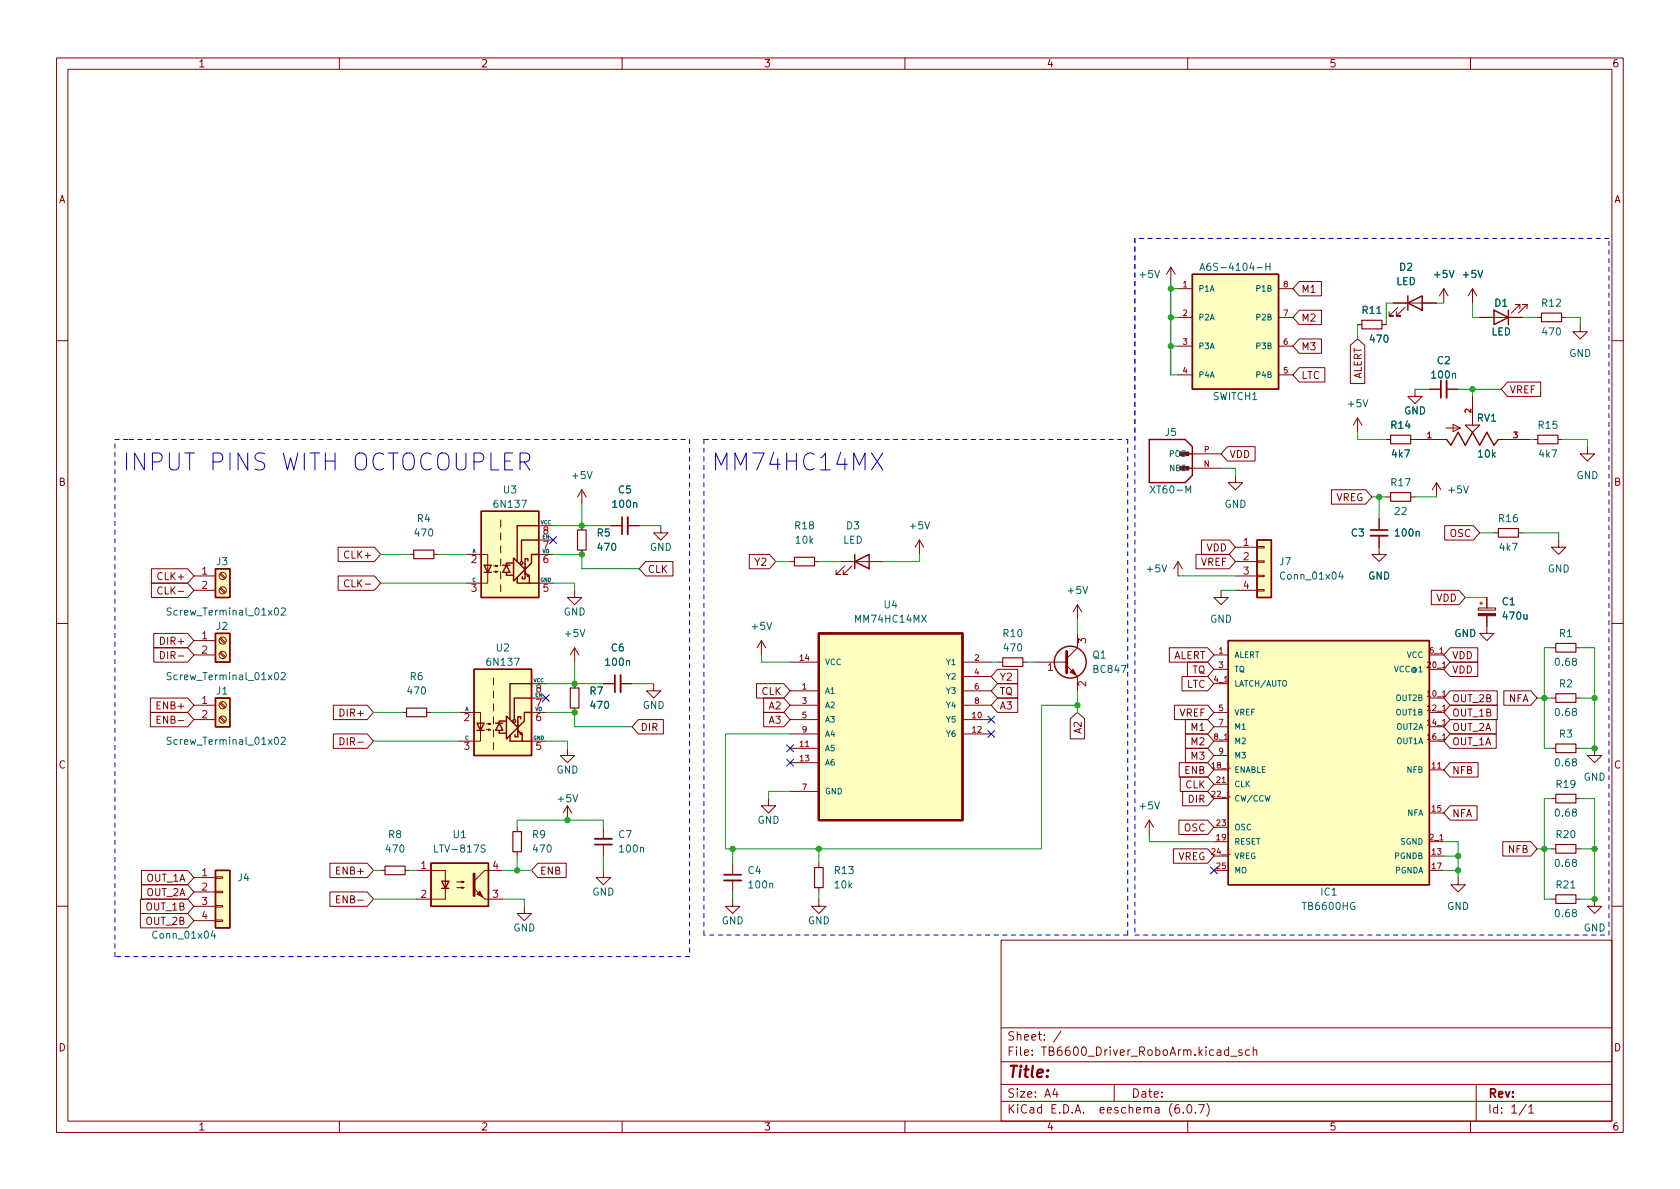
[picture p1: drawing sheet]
<svg xmlns="http://www.w3.org/2000/svg" width="297mm" height="210mm" viewBox="0 0 297 210" stroke-linecap="round" stroke-linejoin="round" font-family="sans-serif">
<g fill="none" stroke="#840000" stroke-width=".18">
<path d="M10 10.2h277v190.1h-277zM12 12.2h273v186.1h-273zM60 10.2v2M110 10.2v2M160 10.2v2M210 10.2v2M260 10.2v2M207 47.2l-.8 1.3M207 47.2v2.6M207 47.2l.8 1.3M208.3 51h2.5M208.3 56.1h2.5"/>
<path d="M226.1 51h2.5M226.1 56.1h2.5M229.7 54.9h3.9v2.5h-3.9l-1.1-1.3zM229.7 59.9h3.9v2.6h-3.9l-1.1-1.3zM229.7 49.8h3.9v2.5h-3.9l-1.1-1.3zM240 57.4h.8M244.3 57.4h.8M246.4 53.6h7.6M247.1 54.4l-1.5 1.5h.8h-.8v-.8M248.4 54.4l-1.5 1.5h.7h-.7v-.8M255.3 51l-.8 1.3M255.3 51v2.6"/>
<path d="M255.3 51l.7 1.3M260.3 51v2.6M260.3 51l-.7 1.3M260.3 51l.8 1.3M261.6 56.1h7.6M268.7 54.6v-.8h-.7h.7l-1.5 1.6M270 54.6v-.8h-.8h.8l-1.5 1.6M271.8 56.1h.7M276.1 56.1h.8M279.4 57.4v1.3h1.3l-1.3 1.2-1.3-1.2h1.3M10 60.2h2M208.3 61.2h2.5"/>
<path d="M208.3 66.3h2.5M217 79h4.9v2.5h-4.9l-1.1-1.2zM226.1 61.2h2.5M226.1 66.3h2.5M229.7 65h4.5v2.6h-4.5l-1.1-1.3zM238.8 61l1.2-1.1 1.3 1.1v6.8h-2.5zM240 73.9l-.7 1.3M240 73.9v2.5M240 73.9l.8 1.3M245.1 77.7h.8M249.4 77.7h6.4M250.2 68.8v1.3h1.3l-1.3 1.3-1.3-1.3h1.3"/>
<path d="M252.7 68.8h2.1M255.7 75.7h2.5M255.8 68.8h2M256.9 75.1l1.3 .6-1.3 .6zM260.3 70.1v5.1M264.9 77.7h5.6M266.5 67.6h5.9v2.5h-5.9l-1.1-1.3zM271.1 77.7h.8M275.5 77.7h.7M280.7 79v1.3h1.2l-1.2 1.2-1.3-1.2h1.3M285 60.2h2M59.8 96.8h6.4l1.1 1.2-1.1 1.3h-6.4z"/>
<path d="M72.4 98h.8M76.7 98h.8M82.5 98h3.7v5.1h-3.7M88.5 91.9v1.3M88.5 94.2v1.3M88.5 96.5v1.3M88.5 98.8v1.3M95.2 98h2.6M95.2 95.5h2.6M95.2 93h2.6M102.9 86.6v2.5M102.9 93v.7"/>
<path d="M102.9 97.3v.7M102.9 86.6l-.8 1.3M102.9 86.6l.7 1.3M107.9 93h2.1M111 93h2M114.1 99.3h4.9v2.5h-4.9l-1.1-1.2zM116.8 93v1.2h1.3l-1.3 1.3-1.2-1.3h1.2M132.5 98h3.5l1.2 1.3-1.2 1.3h-3.5zM139.7 99.3h.8M144 99.3h.8M148.6 99.3h7.6M162.6 95.5l-.8 1.3"/>
<path d="M162.6 95.5v2.5M162.6 95.5l.7 1.3M208.3 99.3l-.8 1.3M208.3 99.3v2.5M208.3 99.3l.7 1.3M210.8 82.8h5.1M210.8 80.3h5.1M211.5 98h5.8l1.1 1.3-1.1 1.3h-5.8zM212.4 95.5h4.9l1.1 1.3-1.1 1.2h-4.9zM218.4 84.1v1.2h1.3l-1.3 1.3-1.2-1.3h1.2M218.4 99.3h3.8M218.4 96.8h3.8"/>
<path d="M222.2 99.2h1.3v.2h-1.3zM222.2 96.6h1.3v.3h-1.3zM235.4 86.6h6.1l1.1 1.3-1.1 1.2h-6.1zM243.8 94.7v3.3h1.3l-1.3 1.3-1.2-1.3h1.2M243.8 91.7v2M245.1 87.9h.8M249.4 87.9h.8M254 85.3l-.8 1.3M254 85.3v2.6M254 85.3l.8 1.3M255.4 93h5.1l1.1 1.2-1.1 1.3h-5.1zM264.2 94.2h.7"/>
<path d="M268.5 94.2h.7M275.6 95.5v1.3h1.3l-1.3 1.2-1.3-1.2h1.3M10 110.2h2M26.8 100.6h6.4l1.1 1.2-1.1 1.3h-6.4zM26.8 103.1h6.4l1.1 1.3-1.1 1.3h-6.4zM27.2 112h6l1.1 1.3-1.1 1.2h-6zM27.2 114.5h6l1.1 1.3-1.1 1.3h-6zM28.4 115.2a.64 .64 0 0 1 .7 .6 .64 .64 0 0 1-.7 .7zM28.7 103.9a.6 .6 0 0 0-.9 .4 .6 .6 0 0 0 .6 .8l.3-.2M34.3 101.8h3.8M34.3 104.4h3.8M34.3 115.8h3.8"/>
<path d="M34.3 113.3h3.8M38.8 104.1l.9 .8M38.8 101.5l.9 .9M38.8 115.5l.9 .8M38.8 112.9l.9 .9M39 103.9l.9 .8M39 101.3l.9 .9M39 115.3l.9 .8M39 112.8l.9 .8M59.8 101.8h6.4l1.1 1.3-1.1 1.3h-6.4zM61.7 102.6a.6 .6 0 0 0-.8 .5 .6 .6 0 0 0 .6 .7l.2-.1M87.2 101.1h.8l-.4 .1v-.2l.4 .1"/>
<path d="M87.2 100.1h.8l-.4 .1v-.3l.4 .2M87.2 119.9v1.3M88.5 101.1v1.3M88.5 103.4v1.2M95.2 103.1h2.6M101.6 104.4v1.3h1.3l-1.3 1.2-1.3-1.2h1.3M101.6 114.5v2.6M101.6 114.5l-.8 1.3M101.6 114.5l.8 1.3M134.6 113.3l-.7 1.2M134.6 113.3v2.5M134.6 113.3l.8 1.2"/>
<path d="M139.7 117.1h5.1M149.4 100.1l-1.6 1.5h.8h-.8v-.8M150.6 100.1l-1.5 1.5h.8h-.8v-.8M170.2 117.1h5.1M170.2 119.6h5.1M176.4 118.4h3.5v2.5h-3.5l-1.1-1.3zM176.5 117.1h.8M180.8 117.1h.8M182.9 117.1h5.7M188.6 117.7l1.9 1.9v2.6M190.5 112v2.5l-1.9 2M190.5 106.9v2.6"/>
<path d="M190.5 106.9l-.8 1.3M190.5 106.9l.8 1.3M206.7 114.5h6.8l1.1 1.3-1.1 1.3h-6.8zM209 119.6h4.5l1.1 1.3-1.1 1.3h-4.5zM210 117.1h3.5l1.1 1.3-1.1 1.2h-3.5zM214.6 115.8h2.6M214.6 118.4h2.6M215.9 104.4v1.3h1.3l-1.3 1.2-1.3-1.2h1.3M218.4 101.8h3.8M218.4 104.4h3.8M222.2 104.3h1.3v.2h-1.3zM222.2 101.7h1.3v.3h-1.3z"/>
<path d="M252.7 115.8h2.6M252.7 118.4h2.6M253.1 104.4h4.9l1.1 1.3-1.1 1.2h-4.9zM256.4 117.1h4.9v2.5h-4.9l-1.1-1.2zM256.4 114.5h4.9v2.6h-4.9l-1.1-1.3zM261.4 107.5h3v.4h-3zM261.6 106.7h.5M261.9 106.4v.5M262.9 108.9v3.1h1.3l-1.3 1.3-1.3-1.3h1.3M262.9 105.7v1.8M274.3 114.5h.8M278.6 114.5h.8"/>
<path d="M285 110.2h2M26.6 123.4h6.6l1.1 1.3-1.1 1.3h-6.6zM26.6 126h6.6l1.1 1.2-1.1 1.3h-6.6zM27.8 127.2h.4M28.4 126.6h-.6v1.3h.6M34.3 127.2h3.8M34.3 124.7h3.8M38.8 126.9l.9 .9M38.8 124.4l.9 .8M39 126.7l.9 .9M39 124.2l.9 .8M58.9 124.7h6l1.1 1.3-1.1 1.2h-6z"/>
<path d="M58.9 129.8h6l1.1 1.3-1.1 1.2h-6zM60.1 130.5a.64 .64 0 0 1 .8 .6 .64 .64 0 0 1-.8 .6zM71.1 126h.8M75.4 126h.8M81.3 126h3.7v5.1h-3.7M86 129h.7l-.3 .2v-.3l.3 .1M86 128h.7l-.3 .1v-.2l.3 .1M87.2 122.2v1.2M87.2 124.5v1.2M87.2 126.7v1.3M87.2 129v1.3M87.2 131.3v1.3"/>
<path d="M94 123.4h2.5M94 126h2.5M94 131.1h2.5M94 120.9h2.5M100.3 132.3v1.3h1.3l-1.3 1.3-1.2-1.3h1.2M101.6 120.9v.8M101.6 125.2v.8M106.7 120.9h2M109.7 120.9h2.1M112.9 127.2h4.4v2.6h-4.4l-1.1-1.3zM115.6 120.9v1.3h1.2l-1.2 1.2-1.3-1.2h1.3M133.8 120.9h4.8l1.1 1.3-1.1 1.2h-4.8z"/>
<path d="M135 126h3.6l1.1 1.2-1.1 1.3h-3.6zM135 123.4h3.6l1.1 1.3-1.1 1.3h-3.6zM139.7 122.2h5.1M139.7 127.2h5.1M139.7 132.3h5.1M139.7 129.8h5.1M139.7 134.9h5.1M139.7 124.7h5.1M139.7 139.9h5.1M170.2 122.2h5.1M170.2 127.2h5.1M170.2 129.8h5.1"/>
<path d="M170.2 124.7h5.1M176.4 120.9h3.5v2.5h-3.5l-1.1-1.2zM176.4 123.4h3.5v2.6h-3.5l-1.1-1.3zM189.2 127.1l1.3-1.1 1.3 1.1v3.6h-2.6zM207.7 124.7h5.8l1.1 1.3-1.1 1.2h-5.8zM208.5 134.9h5l1.1 1.2-1.1 1.3h-5zM208.7 137.4h4.8l1.1 1.3-1.1 1.2h-4.8zM209.1 139.9h4.4l1.1 1.3-1.1 1.3h-4.4zM209.6 129.8h3.9l1.1 1.3-1.1 1.2h-3.9zM209.6 127.2h3.9l1.1 1.3-1.1 1.3h-3.9zM209.6 132.3h3.9l1.1 1.3-1.1 1.3h-3.9zM214.6 136.1h2.6"/>
<path d="M214.6 126h2.6M214.6 128.5h2.6M214.6 131.1h2.6M214.6 138.7h2.6M214.6 120.9h2.6M214.6 133.6h2.6M252.7 123.4h2.6M252.7 136.1h2.6M252.7 126h2.6M252.7 128.5h2.6M252.7 131.1h2.6M256.4 122.2h8.3v2.5h-8.3l-1.1-1.3z"/>
<path d="M256.4 124.7h8.3v2.5h-8.3l-1.1-1.2zM256.4 134.9h4.9v2.5h-4.9l-1.1-1.3zM256.4 127.2h8.1v2.6h-8.1l-1.1-1.3zM256.4 129.8h8.1v2.5h-8.1l-1.1-1.2zM265.9 122.2h4.8l1.1 1.2-1.1 1.3h-4.8zM274.3 132.3h.8M274.3 123.4h.8M278.6 132.3h.8M278.6 123.4h.8M281.9 132.3v1.3h1.3l-1.3 1.3-1.2-1.3h1.2M24.8 159h8.4l1.1 1.3-1.1 1.2h-8.4zM25 153.9h8.2l1.1 1.3-1.1 1.3h-8.2z"/>
<path d="M25 156.5h8.2l1.1 1.2-1.1 1.3h-8.2zM34.3 155.2h3.8M34.3 157.7h3.8M38.1 157.6h1.3v.3h-1.3zM38.1 155.1h1.3v.2h-1.3zM58.3 157.7h6.6l1.1 1.3-1.1 1.3h-6.6zM58.3 152.6h6.6l1.1 1.3-1.1 1.3h-6.6zM59.5 159h.4M60.1 158.4h-.6v1.3h.6M67.3 153.9h.8M71.6 153.9h.8M73.7 153.9h5v3.3"/>
<path d="M78.7 157.1v1.9h-5M80.8 157h1.2l-.3 .1v-.3l.3 .2M80.8 156h1.2l-.3 .1v-.3l.3 .2M85.7 159h3.2M88.9 153.9h-3.2l-1.9 1.9M91.4 146.3v.8M91.4 150.6v.8M95.1 152.6h5v2.6h-5l-1.1-1.3zM100.3 142.5l-.7 1.3M100.3 142.5v2.5M100.3 142.5l.8 1.3M106.7 153.9v1.3h1.2l-1.2 1.3-1.3-1.3h1.3"/>
<path d="M106.7 146.3v2M106.7 149.3v2.1M129.5 159v1.3h1.3l-1.3 1.2-1.2-1.2h1.2M129.5 152.6v2.1M129.5 155.7v2M135.9 141.2v1.3h1.3l-1.3 1.3-1.3-1.3h1.3M144.8 159v1.3h1.2l-1.2 1.2-1.3-1.2h1.3M144.8 152.6v.8M144.8 157v.7M203.2 145l-.8 1.3M203.2 145v2.6M203.2 145l.8 1.3"/>
<path d="M207.5 150.1h6l1.1 1.3-1.1 1.2h-6zM208.4 145h5.1l1.1 1.3-1.1 1.3h-5.1zM214.6 141.2h2.6M214.6 151.4h2.6M214.6 153.9h2.6M214.6 148.8h2.6M214.6 146.3h2.6M252.7 151.4h2.6M252.7 143.8h2.6M252.7 153.9h2.6M252.7 148.8h2.6M256.4 142.5h4.8v2.5h-4.8l-1.1-1.2z"/>
<path d="M257.8 155.2v1.3h1.3l-1.3 1.2-1.3-1.2h1.3M265.7 148.8h5l1.1 1.3-1.1 1.3h-5zM274.3 150.1h.8M274.3 141.2h.8M274.3 159h.8M278.6 150.1h.8M278.6 141.2h.8M278.6 159h.8M281.9 159v1.3h1.3l-1.3 1.2-1.2-1.2h1.2M10 160.2h2M24.8 161.5h8.4l1.1 1.3-1.1 1.3h-8.4zM34.3 160.3h3.8"/>
<path d="M34.3 162.8h3.8M38.1 162.7h1.3v.2h-1.3zM38.1 160.1h1.3v.3h-1.3zM92.7 160.3v1.2h1.3l-1.3 1.3-1.3-1.3h1.3M177 166.3h108v32h-108zM285 160.2h2M60 198.3v2M110 198.3v2M160 198.3v2M177 194.8h108M177 191.8h108M177 187.8h108"/>
<path d="M177 181.8h108M186.5 192.5l-.4 1h1M186.9 193v1M187.6 182.4l-1.3 1.9M197 191.8v3M208.4 195.3a.59 .59 0 0 0-.7 .7v.5l.2 .3h.4l.2-.1 .1-.5-.2-.2-.4-.1-.3 .3M209.2 196.7v.1M210 198.3v2M210.1 195.4l.1-.1a.81 .81 0 0 1 .6 .7 .81 .81 0 0 1-.3 .8h-.1a.81 .81 0 0 1-.6-.6 .81 .81 0 0 1 .3-.8zM211.4 196.7v.1M211.9 195.3h1l-.6 1.5M213.4 195.1a1.72 1.72 0 0 1 0 2.3"/>
<path d="M217.2 185.7l-.4-.1-.3 .3v.4l.1 .3h.6M217.2 185.1v1.5M217.6 186.8h1.1M219.6 185.7l-.4-.1-.2 .2 .1 .3 .5 .1v.4h-.6M220.9 185.7l-.4-.1-.3 .3v.4l.2 .3h.5M221.6 185.8l.2-.2 .3 .1 .1 .9M221.6 185.1v1.5M260 198.3v2M261 191.8v6.5M269.9 195.3l-1.3 1.9M270.3 195.8l.4-.5v1.5M270.3 196.8h.9"/>
<circle cx="39.4" cy="113.3" r=".63"/>
<circle cx="39.4" cy="115.8" r=".63"/>
<circle cx="39.4" cy="104.4" r=".63"/>
<circle cx="39.4" cy="101.8" r=".63"/>
<circle cx="39.4" cy="124.7" r=".63"/>
<circle cx="39.4" cy="127.2" r=".63"/>
</g>
<g fill="none" stroke="#840000" stroke-width=".2">
<path d="M240.8 56.6h3.5v1.6h-3.5zM272.5 55.4h3.6v1.5h-3.6zM245.9 77h3.5v1.5h-3.5zM259.1 75.2h2.5l-1.3 1.2zM271.9 77h3.6v1.5h-3.6zM73.2 97.3h3.5v1.5h-3.5zM102.1 93.7h1.5v3.6h-1.5zM140.5 98.5h3.5v1.6h-3.5zM245.9 87.1h3.5v1.5h-3.5zM264.9 93.5h3.6v1.5h-3.6zM177.3 116.3h3.5v1.6h-3.5zM275.1 113.8h3.5v1.5h-3.5z"/>
<path d="M71.9 125.2h3.5v1.5h-3.5zM100.8 121.7h1.6v3.5h-1.6zM275.1 122.7h3.5v1.5h-3.5zM275.1 131.6h3.5v1.5h-3.5zM68.1 153.2h3.5v1.5h-3.5zM90.7 147.1h1.5v3.5h-1.5zM144 153.4h1.5v3.6h-1.5zM275.1 149.3h3.5v1.6h-3.5zM275.1 140.5h3.5v1.5h-3.5zM275.1 158.2h3.5v1.6h-3.5z"/>
</g>
<g fill="#ffffc2" stroke="#ffffc2" stroke-width=".18">
<path d="M210.8 48.5h15.3v20.3h-15.3z"/>
<path d="M85.1 90.4h10.1v15.3h-10.1z"/>
<path d="M144.8 112h25.4v33h-25.4z"/>
<path d="M38.1 100.6h2.5v5.1h-2.5z"/>
<path d="M38.1 153.9h2.5v10.2h-2.5z"/>
<path d="M217.2 113.3h35.5v43.2h-35.5z"/>
<path d="M222.2 95.5h2.6v10.2h-2.6z"/>
<path d="M38.1 123.4h2.5v5.1h-2.5z"/>
<path d="M38.1 112h2.5v5.1h-2.5z"/>
<path d="M83.8 118.4h10.2v15.2h-10.2z"/>
<path d="M76.2 152.6h10.2v7.7h-10.2z"/>
</g>
<g fill="none" stroke="#840000" stroke-width=".25">
<path d="M210.8 48.5h15.3v20.3h-15.3zM248.9 53.6l2.6-1.3v2.6zM248.9 52.3v2.6M264.2 54.9l2.5 1.2-2.5 1.3zM266.7 54.9v2.5M203.2 77.7h6.3l1.3 1.3v5.1l-1.3 1.2h-6.3zM255.8 77.7l.7 1 1.3-2.3 1.3 2.3 1.2-2.3 1.3 2.3 1.3-2.3 1.3 2.3 .7-1M85.1 90.4h10.1v15.3h-10.1zM85.6 99.9h1.3l-.7 1.3zM88.9 99.9h1.3M89.5 99.9l.7 1.3h-1.3zM90.7 99.6h-1.2v.3"/>
<path d="M90.8 98.7l2 2-2 2zM92.8 99.7v1.9M93.3 99.2v-.4h-.5v1M95.2 93h-3.8v6.3M95.2 95.5h-3v3.8M95.2 98h-1.2v1.6l-1 1M151.1 99.3l2.6-1.3v2.6zM151.1 98v2.6M208.9 82.8h1.9M208.9 80.3h1.9M222.2 95.5h2.6v10.2h-2.6zM38.1 100.6h2.5v5.1h-2.5z"/>
<path d="M38.1 112h2.5v5.1h-2.5zM83.8 118.4h10.2v15.2h-10.2zM85.6 101.2h1.3M89.5 101.3v.4h1.3M91.4 102.1v1h3.8M92.8 101.3v1.1h-.5v-.4M92.8 101.2l.8 .8-.1-.4-.3 .2 .4 .2v1.1M217.2 113.3h35.5v43.2h-35.5zM38.1 123.4h2.5v5.1h-2.5zM84.3 127.9h1.3l-.6 1.3zM84.3 129.2h1.3M87.6 127.9h1.3"/>
<path d="M88.3 129.3v.4h1.2M88.3 127.9l.6 1.3h-1.3zM89.4 127.5h-1.1v.4M89.5 126.6l2.1 2-2.1 2.1zM90.2 130v1.1h3.8M91.6 129.3v1h-.5v-.4M91.6 129.2l.7 .7-.1-.4-.3 .3 .4 .1v1.2M91.6 127.6v1.9M92.1 127.1v-.4h-.5v1.1M94 120.9h-3.8v6.3M94 123.4h-3.1v3.8M94 126h-1.3v1.5l-1 1"/>
<path d="M38.1 153.9h2.5v10.2h-2.5zM76.2 152.6h10.2v7.7h-10.2zM78.1 155.8h1.3l-.7 1.3zM78.1 157.1h1.3"/>
<circle cx="92.2" cy="99.6" r=".25"/>
<circle cx="189.2" cy="117.1" r="2.82"/>
<circle cx="90.9" cy="127.5" r=".25"/>
</g>
<g fill="none" stroke="#006464" stroke-width=".18">
<path d="M212.2 47.8l.4-1.3 .4 1.3M212.3 47.4h.6M223.8 46.5v1.3M223.8 47.1h.7M224.5 46.5v1.3M30.3 107.6l-.5-.1-.2 .1v.4l.5 .2 .2 .3-.3 .3-.5-.1M30.3 119l-.5-.1-.2 .2v.3l.5 .3 .2 .3-.3 .2-.5-.1M49.7 107.6l.5-.1 .3 .4-.8 .9h.8M49.7 119.1l.5-.2 .3 .4-.8 .9h.8M237 101.1l-.3 .9h.8M237.3 101.6v.8M30.3 130.4h-.5l-.2 .1v.3l.5 .3 .2 .3-.3 .2h-.5"/>
<path d="M49.7 130.5l.5-.1 .3 .3-.8 .9h.8M85.8 149.5l-.5-.1-.2 .1v.4l.6 .2 .1 .3-.3 .3-.4-.1M37.6 164.6l-.3 .9h.8M37.9 165.1v.8"/>
</g>
<path d="M144.8 112h25.4v33h-25.4z" fill="none" stroke="#840000" stroke-width=".41"/>
<g fill="#840000" stroke="#840000" stroke-width=".18">
<path d="M261.4 108.5h3v.4h-3z"/>
<path d="M189.2 118.9l.5-.5 .5 1z"/>
<path d="M83.8 157.1l1.9 1.9z"/>
<path d="M84.3 158.1l.5-.5 .5 1z"/>
</g>
<path d="M255.8 67.3v3.1M111 91.4v3.1M242.3 94.7h3.1M109.7 119.4v3M105.2 148.3h3M128 155.7h3.1" fill="none" stroke="#840000" stroke-width=".33"/>
<path d="M254.8 67.3v3.1M110 91.4v3.1M242.3 93.7h3.1M108.7 119.4v3M105.2 149.3h3M128 154.7h3.1" fill="none" stroke="#840000" stroke-width=".3"/>
<path d="M188.6 115.2v3.8M83.8 154.6v3.8" fill="none" stroke="#840000" stroke-width=".51"/>
<path d="M92 81.7h1.1a.81 .81 0 0 0 .6-.8 .81 .81 0 0 0-.6-.8h-1.1v3M92.7 81.7l1 1.4M154.1 80.1l2 3M156.1 80.1l-2 3" fill="none" stroke="#0000c2" stroke-width=".18"/>
<g fill="none" stroke="#0000c2" stroke-width=".18" stroke-dasharray=".8 .8">
<path d="M200.7 42.2v123.1M200.7 42.2v35.5M284.5 42.2h-83.8M20.3 77.7h2.6M22.9 77.7h99M121.9 77.7v91.5M124.5 77.7h1.2M124.5 77.7h74.9M199.4 77.7v87.6M20.3 169.2v-91.5M121.9 169.2h-101.6M124.5 165.3v-87.6"/>
<path d="M199.4 165.3h-74.9M200.7 165.3h83.8M284.5 165.3v-123.1"/>
</g>
<g fill="none" stroke="#009600" stroke-width=".18">
<path d="M207 49.8v16.5h1.3M207 51h1.3M207 56.1h1.3M240 57.4v2.5M246.4 53.6h-1.3v3.8M254 53.6h1.3M260.3 53.6v2.5h1.3M269.2 56.1h2.6M276.9 56.1h2.5v1.3M207 61.2h1.3M240 76.4v1.3h5.1M250.2 68.8h2.5"/>
<path d="M257.8 68.8h7.6M260.3 68.8v1.3M270.5 77.7h.6M276.2 77.7h4.5v1.3M67.3 98h5.1M77.5 98h5M97.8 93h10.1M97.8 98h5.1v2.6h10.1M102.9 89.1v3.9M113 93h3.8M137.2 99.3h2.5M144.8 99.3h3.8"/>
<path d="M162.6 98v1.3h-6.4M215.9 82.8h2.5v1.3M242.6 87.9h2.5M243.8 87.9v3.8M250.2 87.9h3.8M261.6 94.2h2.6M269.2 94.2h6.4v1.3M67.3 103.1h15.2M97.8 103.1h3.8v1.3M101.6 117.1v3.8M134.6 115.8v1.3h5.1M175.3 117.1h1.2"/>
<path d="M181.6 117.1h1.3M190.5 109.5v2.5M208.3 101.8h10.1M215.9 104.4h2.5M259.1 105.7h3.8M274.3 114.5h-1.3v17.8h1.3M279.4 114.5h2.5v17.8h-2.5M66 126h5.1M66 131.1h15.3M76.2 126h5.1M96.5 120.9h10.2M96.5 126h5.1v2.5h10.2"/>
<path d="M96.5 131.1h3.8v1.2M111.8 120.9h3.8M139.7 139.9h-3.8v1.3M190.5 124.7h-6.4v25.4h-55.8v-20.3h11.4M190.5 122.2v3.8M271.8 123.4h2.5M279.4 123.4h2.5M66 159h7.7M66 153.9h1.3M72.4 153.9h1.3M88.9 159h3.8v1.3M88.9 153.9h5.1"/>
<path d="M91.4 146.3v-1.3h15.3v1.3M91.4 151.4v2.5M106.7 151.4v2.5M129.5 150.1v2.5M129.5 157.7v1.3M144.8 150.1v2.5M144.8 157.7v1.3M203.2 147.6v1.2h11.4M255.3 153.9h2.5M255.3 148.8h2.5v6.4M255.3 151.4h2.5M271.8 150.1h2.5"/>
<path d="M274.3 141.2h-1.3v17.8h1.3M279.4 150.1h2.5M279.4 141.2h2.5v17.8h-2.5"/>
</g>
<g fill="none" stroke="#000084" stroke-width=".18">
<path d="M97.2 94.9l1.2 1.2M98.4 94.9l-1.2 1.2M95.9 122.8l1.2 1.2M97.1 122.8l-1.2 1.2M139.1 134.3l1.2 1.2M139.1 131.7l1.2 1.2M140.3 134.3l-1.2 1.2M140.3 131.7l-1.2 1.2M174.7 129.2l1.2 1.2M174.7 126.6l1.2 1.3M175.9 129.2l-1.2 1.2M175.9 126.6l-1.2 1.3"/>
<path d="M214 153.3l1.2 1.2M215.2 153.3l-1.2 1.2"/>
</g>
<g fill="#009600" stroke="#009600" stroke-width=".18">
<circle cx="273" cy="123.4" r=".46"/>
<circle cx="281.9" cy="123.4" r=".46"/>
<circle cx="281.9" cy="159" r=".46"/>
<circle cx="281.9" cy="150.1" r=".46"/>
<circle cx="273" cy="150.1" r=".46"/>
<circle cx="281.9" cy="132.3" r=".46"/>
<circle cx="257.8" cy="153.9" r=".46"/>
<circle cx="257.8" cy="151.4" r=".46"/>
<circle cx="190.5" cy="124.7" r=".46"/>
<circle cx="260.3" cy="68.8" r=".46"/>
<circle cx="243.8" cy="87.9" r=".46"/>
<circle cx="101.6" cy="120.9" r=".46"/>
<circle cx="91.4" cy="153.9" r=".46"/>
<circle cx="101.6" cy="126" r=".46"/>
<circle cx="100.3" cy="145" r=".46"/>
<circle cx="102.9" cy="93" r=".46"/>
<circle cx="102.9" cy="98" r=".46"/>
<circle cx="129.5" cy="150.1" r=".46"/>
<circle cx="144.8" cy="150.1" r=".46"/>
<circle cx="207" cy="61.2" r=".46"/>
<circle cx="207" cy="51" r=".46"/>
<circle cx="207" cy="56.1" r=".46"/>
</g>
<g font-size="4.2" fill="#0000c2">
<text x="21.6" y="83.2">INPUT PINS WITH OCTOCOUPLER</text>
<text x="125.7" y="83.2">MM74HC14MX</text>
</g>
<text font-size="2.8" fill="#840000" x="178" y="190.6">Title:</text>
<g font-size="2.1" fill="#840000">
<text x="178" y="184">Sheet: /</text>
<text x="178" y="186.7">File: TB6600_Driver_RoboArm.kicad_sch</text>
<text x="178" y="196.9">KiCad E.D.A. eeschema (6.0.7)</text>
<text x="178" y="194.1">Size: A4</text>
<text x="200" y="194.1">Date:</text>
<text x="263" y="194.1">Rev:</text>
<text x="263" y="196.9">Id: 1/1</text>
</g>
<g font-size="1.8" fill="#840000">
<text x="35" y="11.9">1</text>
<text x="85" y="11.9">2</text>
<text x="135" y="11.9">3</text>
<text x="185" y="11.9">4</text>
<text x="235" y="11.9">5</text>
<text x="285" y="11.9">6</text>
<text x="10.3" y="35.9">A</text>
<text x="285.3" y="35.9">A</text>
<text x="230" y="51.8">M1</text>
<text x="230" y="56.9">M2</text>
<text x="230" y="61.9">M3</text>
<text x="230" y="67">LTC</text>
<text x="240.8" y="67.3" transform="rotate(-90 240.8 67.3)">ALERT</text>
<text x="266.9" y="69.6">VREF</text>
<text x="217.3" y="81">VDD</text>
<text x="10.3" y="85.9">B</text>
<text x="236.1" y="88.6">VREG</text>
<text x="285.3" y="85.9">B</text>
<text x="256.4" y="95">OSC</text>
<text x="61.2" y="98.8">CLK+</text>
<text x="114.5" y="101.3">CLK</text>
<text x="133.6" y="100">Y2</text>
<text x="212.3" y="100">VREF</text>
<text x="213.3" y="97.5">VDD</text>
<text x="28.2" y="102.6">CLK+</text>
<text x="28.6" y="105.1">CLK-</text>
<text x="61.7" y="103.8">CLK-</text>
<text x="253.9" y="106.4">VDD</text>
<text x="28.8" y="114">DIR+</text>
<text x="29.2" y="116.5">DIR-</text>
<text x="207.3" y="116.5">ALERT</text>
<text x="210.7" y="119.1">TQ</text>
<text x="256.7" y="119.1">VDD</text>
<text x="256.7" y="116.5">VDD</text>
<text x="28.1" y="125.4">ENB+</text>
<text x="134.6" y="122.9">CLK</text>
<text x="136" y="125.4">A2</text>
<text x="176.7" y="120.4">Y2</text>
<text x="176.7" y="122.9">TQ</text>
<text x="176.7" y="125.4">A3</text>
<text x="209.8" y="121.6">LTC</text>
<text x="256.7" y="124.2">OUT_2B</text>
<text x="266.7" y="124.2">NFA</text>
<text x="28.5" y="128">ENB-</text>
<text x="60.5" y="126.7">DIR+</text>
<text x="61" y="131.8">DIR-</text>
<text x="113.2" y="129.2">DIR</text>
<text x="136" y="128">A3</text>
<text x="191.2" y="129.7" transform="rotate(-90 191.2 129.7)">A2</text>
<text x="208.5" y="126.7">VREF</text>
<text x="210.7" y="131.8">M2</text>
<text x="210.7" y="129.2">M1</text>
<text x="256.7" y="126.7">OUT_1B</text>
<text x="256.7" y="129.2">OUT_2A</text>
<text x="256.7" y="131.8">OUT_1A</text>
<text x="10.3" y="135.9">C</text>
<text x="209.5" y="136.9">ENB</text>
<text x="210.7" y="134.3">M3</text>
<text x="256.7" y="136.9">NFB</text>
<text x="285.3" y="135.9">C</text>
<text x="209.6" y="139.4">CLK</text>
<text x="210.2" y="141.9">DIR</text>
<text x="209.4" y="147">OSC</text>
<text x="256.7" y="144.5">NFA</text>
<text x="25.9" y="155.9">OUT_1A</text>
<text x="59.8" y="154.6">ENB+</text>
<text x="95.4" y="154.6">ENB</text>
<text x="208.2" y="152.1">VREG</text>
<text x="266.7" y="150.8">NFB</text>
<text x="25.9" y="158.5">OUT_2A</text>
<text x="25.9" y="161">OUT_1B</text>
<text x="60.3" y="159.7">ENB-</text>
<text x="25.9" y="163.5">OUT_2B</text>
<text x="10.3" y="185.9">D</text>
<text x="285.3" y="185.9">D</text>
<text x="35" y="199.9">1</text>
<text x="85" y="199.9">2</text>
<text x="135" y="199.9">3</text>
<text x="185" y="199.9">4</text>
<text x="235" y="199.9">5</text>
<text x="285" y="199.9">6</text>
</g>
<g font-size="1.8" fill="#006464">
<text x="213.5" y="47.9">A6S-4104-H</text>
<text x="247.5" y="47.9">D2</text>
<text x="201.6" y="49.1">+5V</text>
<text x="246.8" y="50.4">LED</text>
<text x="253.7" y="49.1">+5V</text>
<text x="258.8" y="49.1">+5V</text>
<text x="240.9" y="55.5">R11</text>
<text x="263.7" y="59.3">LED</text>
<text x="264.3" y="54.2">D1</text>
<text x="272.7" y="54.2">R12</text>
<text x="272.8" y="59.3">470</text>
<text x="242.4" y="60.6">470</text>
<text x="254.1" y="64.4">C2</text>
<text x="277.4" y="63.1">GND</text>
<text x="214.5" y="70.7">SWITCH1</text>
<text x="253.3" y="66.9">100n</text>
<text x="206" y="77.1">J5</text>
<text x="238.4" y="72">+5V</text>
<text x="246" y="75.8">R14</text>
<text x="248.2" y="73.3">GND</text>
<text x="261.2" y="74.5">RV1</text>
<text x="272.1" y="75.8">R15</text>
<text x="246.2" y="80.9">4k7</text>
<text x="261.4" y="80.9">10k</text>
<text x="272.2" y="80.9">4k7</text>
<text x="87.6" y="89.8">6N137</text>
<text x="89" y="87.2">U3</text>
<text x="101.3" y="84.7">+5V</text>
<text x="108.5" y="89.8">100n</text>
<text x="109.4" y="87.2">C5</text>
<text x="203.9" y="87.2">XT60-M</text>
<text x="216.5" y="89.8">GND</text>
<text x="246" y="86">R17</text>
<text x="256.2" y="87.2">+5V</text>
<text x="278.7" y="84.7">GND</text>
<text x="73.5" y="94.9">470</text>
<text x="73.8" y="92.3">R4</text>
<text x="105.6" y="94.9">R5</text>
<text x="140.6" y="93.6">R18</text>
<text x="149.7" y="93.6">D3</text>
<text x="161" y="93.6">+5V</text>
<text x="238.9" y="94.9">C3</text>
<text x="246.7" y="91.1">22</text>
<text x="246.8" y="94.9">100n</text>
<text x="265.1" y="92.3">R16</text>
<text x="38.3" y="99.9">J3</text>
<text x="105.8" y="97.4">470</text>
<text x="114.9" y="97.4">GND</text>
<text x="140.8" y="96.1">10k</text>
<text x="149" y="96.1">LED</text>
<text x="202.9" y="101.2">+5V</text>
<text x="226.2" y="99.9">J7</text>
<text x="265.2" y="97.4">4k7</text>
<text x="273.6" y="101.2">GND</text>
<text x="156.3" y="107.6">U4</text>
<text x="188.9" y="105">+5V</text>
<text x="226.7" y="102.5">Conn_01x04</text>
<text x="241.9" y="102.5">GND</text>
<text x="265.6" y="107">C1</text>
<text x="30.3" y="108.8">Screw_Terminal_01x02</text>
<text x="38.3" y="111.4">J2</text>
<text x="99.6" y="108.8">GND</text>
<text x="100" y="112.6">+5V</text>
<text x="133" y="111.4">+5V</text>
<text x="151.4" y="110.1">MM74HC14MX</text>
<text x="177.4" y="112.6">R10</text>
<text x="213.9" y="110.1">GND</text>
<text x="257.1" y="112.6">GND</text>
<text x="265.9" y="109.6">470u</text>
<text x="275.7" y="112.6">R1</text>
<text x="86.3" y="117.7">6N137</text>
<text x="87.8" y="115.2">U2</text>
<text x="107.2" y="117.7">100n</text>
<text x="108.1" y="115.2">C6</text>
<text x="177.6" y="115.2">470</text>
<text x="193.2" y="116.5">Q1</text>
<text x="193.5" y="119">BC847</text>
<text x="275.1" y="117.7">0.68</text>
<text x="30.3" y="120.3">Screw_Terminal_01x02</text>
<text x="38.3" y="122.8">J1</text>
<text x="72.2" y="122.8">470</text>
<text x="72.5" y="120.3">R6</text>
<text x="104.3" y="122.8">R7</text>
<text x="104.6" y="125.3">470</text>
<text x="113.6" y="125.3">GND</text>
<text x="275.7" y="121.5">R2</text>
<text x="30.3" y="131.7">Screw_Terminal_01x02</text>
<text x="275.1" y="126.6">0.68</text>
<text x="275.7" y="130.4">R3</text>
<text x="98.4" y="136.8">GND</text>
<text x="275.1" y="135.5">0.68</text>
<text x="98.7" y="141.9">+5V</text>
<text x="201.6" y="143.1">+5V</text>
<text x="275.2" y="139.3">R19</text>
<text x="280" y="138">GND</text>
<text x="68.7" y="148.2">R8</text>
<text x="80.1" y="148.2">U1</text>
<text x="94.2" y="148.2">R9</text>
<text x="109.4" y="148.2">C7</text>
<text x="133.9" y="145.7">GND</text>
<text x="275.1" y="144.4">0.68</text>
<text x="275.2" y="148.2">R20</text>
<text x="42.1" y="155.8">J4</text>
<text x="68.4" y="150.7">470</text>
<text x="77.2" y="150.7">LTV-817S</text>
<text x="94.4" y="150.7">470</text>
<text x="109.7" y="150.7">100n</text>
<text x="132.3" y="154.6">C4</text>
<text x="147.6" y="154.6">R13</text>
<text x="275.1" y="153.3">0.68</text>
<text x="104.7" y="158.4">GND</text>
<text x="132.5" y="157.1">100n</text>
<text x="147.6" y="157.1">10k</text>
<text x="230.5" y="160.9">TB6600HG</text>
<text x="233.6" y="158.4">IC1</text>
<text x="255.8" y="160.9">GND</text>
<text x="275.2" y="157.1">R21</text>
<text x="27.3" y="166">Conn_01x04</text>
<text x="90.7" y="164.7">GND</text>
<text x="127.6" y="163.4">GND</text>
<text x="142.8" y="163.4">GND</text>
<text x="275.1" y="162.2">0.68</text>
<text x="280" y="164.7">GND</text>
</g>
<g font-size="1.8" fill="#a90000">
<text x="96" y="94.5">8</text>
<text x="35.7" y="101.6">1</text>
<text x="83.3" y="99.6">2</text>
<text x="96" y="99.6">6</text>
<text x="96" y="97">7</text>
<text x="219.9" y="96.5">1</text>
<text x="219.9" y="99.1">2</text>
<text x="219.9" y="101.6">3</text>
<text x="35.7" y="104.1">2</text>
<text x="83.3" y="104.6">3</text>
<text x="96" y="104.6">5</text>
<text x="219.9" y="104.1">4</text>
<text x="35.7" y="113">1</text>
<text x="192" y="113.8" transform="rotate(-90 192 113.8)">3</text>
<text x="35.7" y="115.6">2</text>
<text x="185.2" y="118.6">1</text>
<text x="35.7" y="124.5">1</text>
<text x="94.8" y="125">7</text>
<text x="94.8" y="122.4">8</text>
<text x="192" y="121.4" transform="rotate(-90 192 121.4)">2</text>
<text x="35.7" y="127">2</text>
<text x="82.1" y="127.5">2</text>
<text x="94.8" y="127.5">6</text>
<text x="82.1" y="132.6">3</text>
<text x="94.8" y="132.6">5</text>
<text x="35.7" y="154.9">1</text>
<text x="74.4" y="153.7">1</text>
<text x="87.1" y="153.7">4</text>
<text x="35.7" y="157.5">2</text>
<text x="35.7" y="160">3</text>
<text x="74.4" y="158.7">2</text>
<text x="87.1" y="158.7">3</text>
<text x="35.7" y="162.6">4</text>
</g>
<g font-size="1.4" fill="#a90000">
<text x="209.2" y="50.8">1</text>
<text x="226.9" y="50.8">8</text>
<text x="209.2" y="55.9">2</text>
<text x="226.9" y="55.9">7</text>
<text x="209.2" y="61">3</text>
<text x="226.9" y="61">6</text>
<text x="209.2" y="66">4</text>
<text x="226.9" y="66">5</text>
<text x="252.3" y="77.5">1</text>
<text x="260.1" y="73" transform="rotate(-90 260.1 73)">2</text>
<text x="267.6" y="77.5">3</text>
<text x="212.8" y="82.5">N</text>
<text x="212.9" y="80">P</text>
<text x="141.5" y="116.8">14</text>
<text x="172.3" y="116.8">2</text>
<text x="172.3" y="119.4">4</text>
<text x="215.5" y="115.6">1</text>
<text x="215.5" y="118.1">3</text>
<text x="252.4" y="118.1">20_1</text>
<text x="252.8" y="115.6">6_1</text>
<text x="141.8" y="121.9">1</text>
<text x="141.8" y="124.5">3</text>
<text x="172.3" y="121.9">6</text>
<text x="172.3" y="124.5">8</text>
<text x="214.7" y="120.6">4_1</text>
<text x="215.5" y="125.7">5</text>
<text x="252.4" y="123.2">10_1</text>
<text x="252.4" y="125.7">12_1</text>
<text x="141.8" y="127">5</text>
<text x="141.8" y="129.5">9</text>
<text x="171.9" y="127">10</text>
<text x="171.9" y="129.5">12</text>
<text x="214.7" y="130.8">8_1</text>
<text x="215.5" y="128.3">7</text>
<text x="252.4" y="128.3">14_1</text>
<text x="252.4" y="130.8">16_1</text>
<text x="141.5" y="132.1">11</text>
<text x="141.5" y="134.6">13</text>
<text x="214.3" y="135.9">18_1</text>
<text x="215.5" y="133.3">9</text>
<text x="253.2" y="135.9">11</text>
<text x="141.8" y="139.7">7</text>
<text x="214.3" y="141">22_1</text>
<text x="215.1" y="138.4">21</text>
<text x="253.2" y="143.5">15</text>
<text x="215.1" y="148.6">19</text>
<text x="215.1" y="146">23</text>
<text x="252.8" y="148.6">2_1</text>
<text x="214.3" y="151.1">24_1</text>
<text x="215.1" y="153.7">25</text>
<text x="253.2" y="151.1">13</text>
<text x="253.2" y="153.7">17</text>
</g>
<g font-size="1.4" fill="#006464">
<text x="211.8" y="51.6">P1A</text>
<text x="222.3" y="51.6">P1B</text>
<text x="211.8" y="56.6">P2A</text>
<text x="222.3" y="56.6">P2B</text>
<text x="211.8" y="61.7">P3A</text>
<text x="222.3" y="61.7">P3B</text>
<text x="211.8" y="66.8">P4A</text>
<text x="222.3" y="66.8">P4B</text>
<text x="206.7" y="83.3">NEG</text>
<text x="206.8" y="80.8">POS</text>
<text x="145.8" y="117.6">VCC</text>
<text x="167.4" y="117.6">Y1</text>
<text x="218.2" y="116.3">ALERT</text>
<text x="218.2" y="118.9">TQ</text>
<text x="246.6" y="118.9">VCC@1</text>
<text x="248.7" y="116.3">VCC</text>
<text x="145.8" y="122.7">A1</text>
<text x="145.8" y="125.2">A2</text>
<text x="167.4" y="120.1">Y2</text>
<text x="167.4" y="122.7">Y3</text>
<text x="167.4" y="125.2">Y4</text>
<text x="218.2" y="121.4">LATCH/AUTO</text>
<text x="246.9" y="123.9">OUT2B</text>
<text x="145.8" y="127.8">A3</text>
<text x="145.8" y="130.3">A4</text>
<text x="167.4" y="127.8">Y5</text>
<text x="167.4" y="130.3">Y6</text>
<text x="218.2" y="126.5">VREF</text>
<text x="218.2" y="129">M1</text>
<text x="218.2" y="131.6">M2</text>
<text x="246.9" y="126.5">OUT1B</text>
<text x="246.9" y="129">OUT2A</text>
<text x="246.9" y="131.6">OUT1A</text>
<text x="145.8" y="132.8">A5</text>
<text x="145.8" y="135.4">A6</text>
<text x="218.2" y="136.6">ENABLE</text>
<text x="218.2" y="134.1">M3</text>
<text x="248.8" y="136.6">NFB</text>
<text x="145.8" y="140.5">GND</text>
<text x="218.2" y="139.2">CLK</text>
<text x="218.2" y="141.7">CW/CCW</text>
<text x="218.2" y="149.3">RESET</text>
<text x="218.2" y="146.8">OSC</text>
<text x="247.6" y="149.3">SGND</text>
<text x="248.8" y="144.3">NFA</text>
<text x="218.2" y="151.9">VREG</text>
<text x="218.2" y="154.4">MO</text>
<text x="246.6" y="151.9">PGNDB</text>
<text x="246.6" y="154.4">PGNDA</text>
</g>
<g font-size=".9" fill="#006464">
<text x="95.6" y="92.7">VCC</text>
<text x="95.9" y="95.2">EN</text>
<text x="83.5" y="97.8">A</text>
<text x="95.9" y="97.8">VO</text>
<text x="83.5" y="102.9">C</text>
<text x="95.5" y="102.9">GND</text>
<text x="82.2" y="125.7">A</text>
<text x="94.3" y="120.6">VCC</text>
<text x="94.6" y="125.7">VO</text>
<text x="94.6" y="123.2">EN</text>
<text x="82.2" y="130.8">C</text>
<text x="94.3" y="130.8">GND</text>
</g>
</svg>
